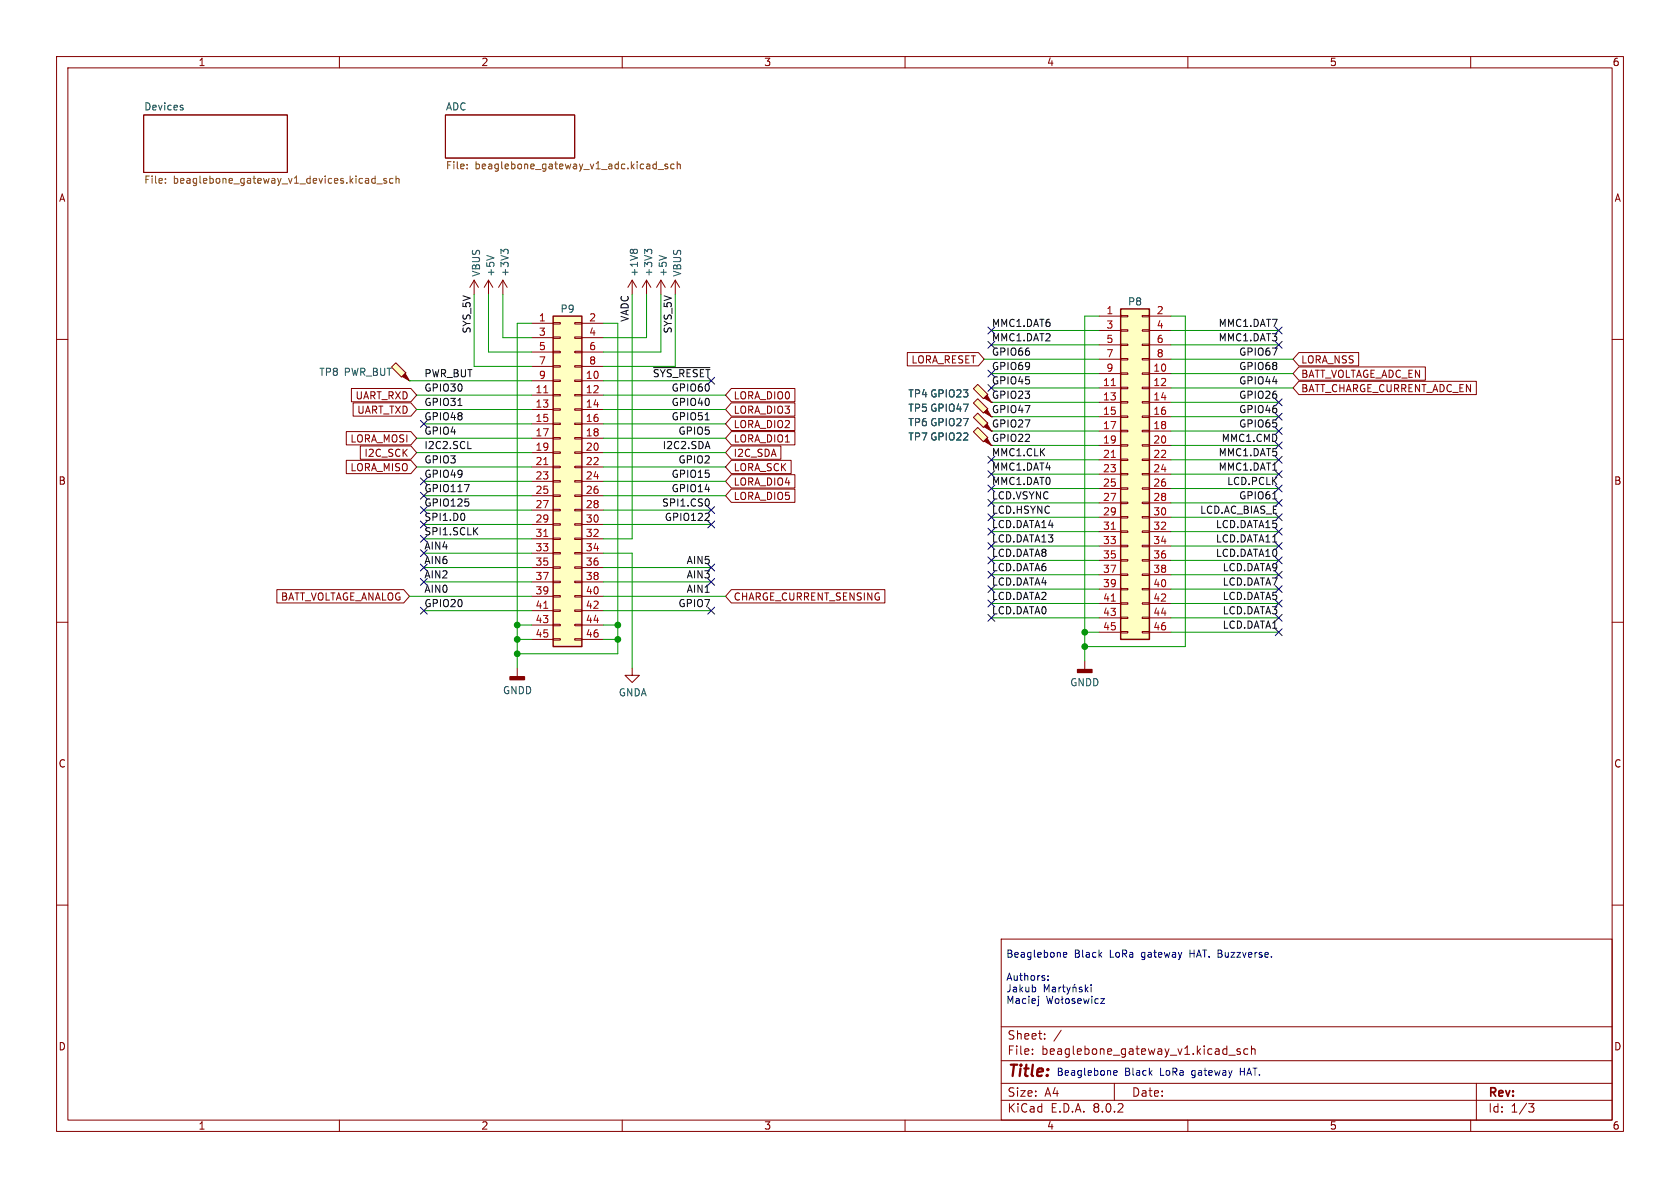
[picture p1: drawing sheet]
<svg xmlns="http://www.w3.org/2000/svg" width="297mm" height="210mm" viewBox="0 0 297 210" stroke-linecap="round" stroke-linejoin="round" font-family="sans-serif">
<g fill="none" stroke="#840000" stroke-width=".18">
<path d="M10 10h277v190h-277zM12 12h273v186h-273zM60 10v2M110 10v2M160 10v2M210 10v2M260 10v2M25.4 20.3h25.4v10.2h-25.4zM78.7 20.3h22.9v7.6h-22.9zM10 60h2M119.4 49.5l-.8 1.3M119.4 49.5v2.6"/>
<path d="M119.4 49.5l.7 1.3M285 60h2M10 110h2M285 110h2M10 160h2M285 160h2M177 166h108v32h-108zM60 198v2M110 198v2M160 198v2M177 194.5h108M177 191.5h108"/>
<path d="M177 187.5h108M177 181.5h108M182.5 186.3v.1M182.5 185.5v.1M184.7 183.6v.1M184.7 182.8v.1M187.6 182.1l-1.3 2M197 191.5v3M210 198v2M217.2 186.5h1.2M219.2 185.5l-.3-.1-.2 .2v.2l.5 .2v.3h-.5M220.6 185.5l-.4-.1-.3 .3v.4l.1 .2h.6"/>
<path d="M221.2 185.5l.3-.1 .3 .1 .1 .9M221.2 184.9v1.5M260 198v2M261 191.5v6.5M270.2 195.1h1l-.5 .6 .4 .1 .1 .5-.3 .3h-.4"/>
</g>
<path d="M32.2 19l.2 .2-.2 .2M32.2 18.6l.1 .1" fill="none" stroke="#006464" stroke-width=".18"/>
<g fill="none" stroke="#725600" stroke-width=".18">
<path d="M29.2 32.3v.1M29.2 31.6v.1M66 31.5l.3 .1M66.3 31.1v1.3M66.3 32.3l-.3 .1M66.6 32.5h1M68.3 31.6l-.3-.1-.2 .2 .1 .2 .4 .1v.3h-.5M69.5 31.6l-.4-.1-.2 .3 .1 .5h.5M70 31.7l.2-.2 .3 .1 .1 .8M70 31.1v1.3M82.6 29.7v.1M82.6 29.1v.1"/>
<path d="M116.3 30h1M118 29.1l-.3-.1-.2 .2 .1 .2 .4 .1v.3h-.5M119.2 29.1l-.4-.1-.2 .2 .1 .6h.5M119.7 29.1l.2-.1 .3 .1 .1 .7M119.7 28.6v1.2"/>
</g>
<path d="M198.1 54.6h5.1v58.4h-5.1z" fill="#ffffc2"/>
<g fill="none" stroke="#840000" stroke-width=".18">
<path d="M194.3 55.9h3.8M194.3 58.4h3.8M198.1 58.3h1.3v.2h-1.3zM198.1 55.8h1.3v.2h-1.3zM201.9 58.3h1.3v.2h-1.3zM201.9 55.8h1.3v.2h-1.3zM203.2 55.9h3.8M203.2 58.4h3.8M194.3 66h3.8M194.3 68.6h3.8M194.3 71.1h3.8M194.3 73.7h3.8"/>
<path d="M194.3 76.2h3.8M194.3 78.7h3.8M194.3 61h3.8M194.3 63.5h3.8M198.1 78.6h1.3v.3h-1.3zM198.1 76.1h1.3v.2h-1.3zM198.1 73.5h1.3v.3h-1.3zM198.1 71h1.3v.2h-1.3zM198.1 68.5h1.3v.2h-1.3zM198.1 65.9h1.3v.3h-1.3zM198.1 63.4h1.3v.2h-1.3zM198.1 60.8h1.3v.3h-1.3z"/>
<path d="M201.9 78.6h1.3v.3h-1.3zM201.9 76.1h1.3v.2h-1.3zM201.9 73.5h1.3v.3h-1.3zM201.9 71h1.3v.2h-1.3zM201.9 68.5h1.3v.2h-1.3zM201.9 65.9h1.3v.3h-1.3zM201.9 63.4h1.3v.2h-1.3zM201.9 60.8h1.3v.3h-1.3zM203.2 66h3.8M203.2 68.6h3.8M203.2 71.1h3.8M203.2 73.7h3.8"/>
<path d="M203.2 76.2h3.8M203.2 78.7h3.8M203.2 61h3.8M203.2 63.5h3.8M194.3 81.3h3.8M194.3 83.8h3.8M194.3 86.4h3.8M194.3 88.9h3.8M194.3 91.4h3.8M194.3 94h3.8M194.3 96.5h3.8M194.3 99.1h3.8"/>
<path d="M198.1 98.9h1.3v.3h-1.3zM198.1 96.4h1.3v.2h-1.3zM198.1 93.9h1.3v.2h-1.3zM198.1 91.3h1.3v.3h-1.3zM198.1 88.8h1.3v.2h-1.3zM198.1 86.2h1.3v.3h-1.3zM198.1 83.7h1.3v.2h-1.3zM198.1 81.2h1.3v.2h-1.3zM201.9 98.9h1.3v.3h-1.3zM201.9 96.4h1.3v.2h-1.3zM201.9 93.9h1.3v.2h-1.3zM201.9 91.3h1.3v.3h-1.3z"/>
<path d="M201.9 88.8h1.3v.2h-1.3zM201.9 86.2h1.3v.3h-1.3zM201.9 83.7h1.3v.2h-1.3zM201.9 81.2h1.3v.2h-1.3zM203.2 81.3h3.8M203.2 83.8h3.8M203.2 86.4h3.8M203.2 88.9h3.8M203.2 91.4h3.8M203.2 94h3.8M203.2 96.5h3.8M203.2 99.1h3.8"/>
<path d="M91.4 118.1v1.5M111.8 118.1v1.3h1.2l-1.2 1.3-1.3-1.3h1.3M194.3 101.6h3.8M194.3 104.1h3.8M194.3 106.7h3.8M194.3 109.2h3.8M194.3 111.8h3.8M198.1 111.6h1.3v.3h-1.3zM198.1 109.1h1.3v.2h-1.3zM198.1 106.6h1.3v.2h-1.3zM198.1 104h1.3v.3h-1.3zM198.1 101.5h1.3v.2h-1.3z"/>
<path d="M201.9 111.6h1.3v.3h-1.3zM201.9 109.1h1.3v.2h-1.3zM201.9 106.6h1.3v.2h-1.3zM201.9 104h1.3v.3h-1.3zM201.9 101.5h1.3v.2h-1.3zM203.2 101.6h3.8M203.2 104.1h3.8M203.2 106.7h3.8M203.2 109.2h3.8M203.2 111.8h3.8"/>
</g>
<path d="M198.1 54.6h5.1v58.4h-5.1z" fill="none" stroke="#840000" stroke-width=".25"/>
<path d="M196.5 68.2h.7M196.5 80.9h.7M196.5 93.6h.7M196.5 106.3h.7" fill="none" stroke="#a90000" stroke-width=".18"/>
<path d="M90.2 119.6h2.5v.5h-2.5z" fill="#840000" stroke="#840000" stroke-width=".25"/>
<path d="M69.2 64.9l.8-.8 1.8 1.8-.8 .8z" fill="#ffffc2"/>
<path d="M71.6 66l.8 1.3-1.3-.8z" fill="#840000" stroke="#840000" stroke-width=".18"/>
<path d="M69.2 64.9l.8-.8 1.8 1.8-.8 .8zM72.4 67.3h.1" fill="none" stroke="#840000" stroke-width=".18"/>
<path d="M97.8 55.9h5.1v58.4h-5.1z" fill="#ffffc2"/>
<g fill="none" stroke="#840000" stroke-width=".18">
<path d="M83.8 49.5l-.7 1.3M83.8 49.5v2.6M83.8 49.5l.8 1.3M86.4 49.5l-.8 1.3M86.4 49.5v2.6M86.4 49.5l.7 1.3M88.9 49.5l-.8 1.3M88.9 49.5v2.6M88.9 49.5l.8 1.3M94 57.2h3.8M94 59.7h3.8M97.8 59.6h1.3v.2h-1.3z"/>
<path d="M97.8 57h1.3v.3h-1.3zM101.6 59.6h1.3v.2h-1.3zM101.6 57h1.3v.3h-1.3zM102.9 57.2h3.8M102.9 59.7h3.8M94 67.3h3.8M94 69.9h3.8M94 72.4h3.8M94 74.9h3.8M94 77.5h3.8M94 62.2h3.8M94 64.8h3.8"/>
<path d="M97.8 79.9h1.3v.2h-1.3zM97.8 77.3h1.3v.3h-1.3zM97.8 74.8h1.3v.3h-1.3zM97.8 72.3h1.3v.2h-1.3zM97.8 69.7h1.3v.3h-1.3zM97.8 67.2h1.3v.2h-1.3zM97.8 64.6h1.3v.3h-1.3zM97.8 62.1h1.3v.3h-1.3zM101.6 79.9h1.3v.2h-1.3zM101.6 77.3h1.3v.3h-1.3zM101.6 74.8h1.3v.3h-1.3zM101.6 72.3h1.3v.2h-1.3z"/>
<path d="M101.6 69.7h1.3v.3h-1.3zM101.6 67.2h1.3v.2h-1.3zM101.6 64.6h1.3v.3h-1.3zM101.6 62.1h1.3v.3h-1.3zM102.9 67.3h3.8M102.9 69.9h3.8M102.9 72.4h3.8M102.9 74.9h3.8M102.9 77.5h3.8M102.9 62.2h3.8M102.9 64.8h3.8M94 80h3.8"/>
<path d="M94 82.6h3.8M94 85.1h3.8M94 87.6h3.8M94 90.2h3.8M94 92.7h3.8M94 95.3h3.8M94 97.8h3.8M97.8 97.7h1.3v.2h-1.3zM97.8 95.1h1.3v.3h-1.3zM97.8 92.6h1.3v.2h-1.3zM97.8 90h1.3v.3h-1.3zM97.8 87.5h1.3v.3h-1.3z"/>
<path d="M97.8 85h1.3v.2h-1.3zM97.8 82.4h1.3v.3h-1.3zM101.6 97.7h1.3v.2h-1.3zM101.6 95.1h1.3v.3h-1.3zM101.6 92.6h1.3v.2h-1.3zM101.6 90h1.3v.3h-1.3zM101.6 87.5h1.3v.3h-1.3zM101.6 85h1.3v.2h-1.3zM101.6 82.4h1.3v.3h-1.3zM102.9 80h3.8M102.9 82.6h3.8M102.9 85.1h3.8"/>
<path d="M102.9 87.6h3.8M102.9 90.2h3.8M102.9 92.7h3.8M102.9 95.3h3.8M102.9 97.8h3.8M94 100.3h3.8M94 102.9h3.8M94 105.4h3.8M94 108h3.8M94 110.5h3.8M94 113h3.8M97.8 112.9h1.3v.3h-1.3z"/>
<path d="M97.8 110.4h1.3v.2h-1.3zM97.8 107.8h1.3v.3h-1.3zM97.8 105.3h1.3v.2h-1.3zM97.8 102.7h1.3v.3h-1.3zM97.8 100.2h1.3v.3h-1.3zM101.6 112.9h1.3v.3h-1.3zM101.6 110.4h1.3v.2h-1.3zM101.6 107.8h1.3v.3h-1.3zM101.6 105.3h1.3v.2h-1.3zM101.6 102.7h1.3v.3h-1.3zM101.6 100.2h1.3v.3h-1.3zM102.9 100.3h3.8"/>
<path d="M102.9 102.9h3.8M102.9 105.4h3.8M102.9 108h3.8M102.9 110.5h3.8M102.9 113h3.8M191.8 116.8v1.6"/>
</g>
<path d="M97.8 55.9h5.1v58.4h-5.1z" fill="none" stroke="#840000" stroke-width=".25"/>
<path d="M96.1 69.4h.8M96.1 82.1h.8M96.1 94.8h.8M96.1 107.5h.8" fill="none" stroke="#a90000" stroke-width=".18"/>
<path d="M86.1 45.2l1.2 .4M89 44.5l-.4-.4v.8M89 44.3l.3-.2h.3l.2 .2" fill="none" stroke="#006464" stroke-width=".18"/>
<path d="M190.5 118.4h2.5v.5h-2.5z" fill="#840000" stroke="#840000" stroke-width=".25"/>
<path d="M172.1 71.2l.7-.7 1.8 1.8-.7 .7z" fill="#ffffc2"/>
<path d="M174 72.9l.5-.5 .8 1.3z" fill="#840000" stroke="#840000" stroke-width=".18"/>
<path d="M172.1 71.2l.7-.7 1.8 1.8-.7 .7z" fill="none" stroke="#840000" stroke-width=".18"/>
<path d="M172.1 76.3l.7-.7 1.8 1.7-.7 .8z" fill="#ffffc2"/>
<path d="M174.5 77.5l.8 1.2-1.3-.7z" fill="#840000" stroke="#840000" stroke-width=".18"/>
<path d="M111.8 49.5l-.8 1.3M111.8 49.5v2.6M111.8 49.5l.7 1.3M116.8 49.5l-.7 1.3M116.8 49.5v2.6M116.8 49.5l.8 1.3M172.1 76.3l.7-.7 1.8 1.7-.7 .8z" fill="none" stroke="#840000" stroke-width=".18"/>
<path d="M111.4 44.3l.3-.2 .3 .2 .1-.2h.4l.2 .2M116.5 45.2l1.3 .4" fill="none" stroke="#006464" stroke-width=".18"/>
<path d="M172.1 73.8l.7-.8 1.8 1.8-.7 .8z" fill="#ffffc2"/>
<path d="M174 75.4l.5-.5 .8 1.3z" fill="#840000" stroke="#840000" stroke-width=".18"/>
<path d="M114.3 49.5l-.8 1.3M114.3 49.5v2.6M114.3 49.5l.8 1.3M172.1 73.8l.7-.8 1.8 1.8-.7 .8z" fill="none" stroke="#840000" stroke-width=".18"/>
<path d="M114.4 44.5l-.4-.4v.8M114.4 44.3l.3-.2h.3l.2 .2" fill="none" stroke="#006464" stroke-width=".18"/>
<path d="M172.1 68.7l.7-.8 1.8 1.8-.7 .8z" fill="#ffffc2"/>
<path d="M174.5 69.9l.8 1.2-1.3-.7z" fill="#840000" stroke="#840000" stroke-width=".18"/>
<g fill="none" stroke="#840000" stroke-width=".18">
<path d="M61.2 76.3h11.4l1.1 1.2-1.1 1.1h-11.4zM62.1 68.7h10.5l1.1 1.2-1.1 1.1h-10.5zM62.4 71.2h10.2l1.1 1.2-1.1 1.2h-10.2zM63.7 78.8h8.9l1.1 1.2-1.1 1.2h-8.9zM129.3 73.8h11.2v2.3h-11.2l-1-1.2zM129.3 78.8h8.7v2.4h-8.7l-1-1.2zM129.3 68.7h11.2v2.3h-11.2l-1-1.1zM129.3 76.3h11.2v2.3h-11.2l-1-1.1zM129.3 71.2h11.2v2.4h-11.2l-1-1.2zM160.4 62.3h12.6l1 1.2-1 1.2h-12.6zM172.1 68.7l.7-.8 1.8 1.8-.7 .8zM229.6 67.4h31.4v2.4h-31.4l-1-1.2z"/>
<path d="M229.6 62.3h10.6v2.4h-10.6l-1-1.2zM229.6 64.9h22.4v2.3h-22.4l-1-1.2zM61.2 81.4h11.4l1.1 1.2-1.1 1.1h-11.4zM129.3 83.9h11.2v2.4h-11.2l-1-1.2zM129.3 81.4h10.6v2.3h-10.6l-1-1.1zM129.3 86.5h11.2v2.3h-11.2l-1-1.2zM48.9 104.2h22.5l1 1.2-1 1.2h-22.5zM129.3 104.2h27.1v2.4h-27.1l-1-1.2z"/>
</g>
<path d="M81 71.7h.7M82.7 79.3h.6M115.5 65h10M124.7 74.2h.7M82 90.9l.2 .3-.2 .7M82.1 85.7h.9l-.6 1.2M82.8 88.8v.5M124.6 92h.8M125.2 88.3l.2 .4-.2 .7M125.3 90.9v.4M225 88.2h.7" fill="none" stroke="#0f0f0f" stroke-width=".18"/>
<path d="M196.9 189.7l.6-.2-.1-.2-.3-.1-.2 .2v.6h.5" fill="none" stroke="#0900f1" stroke-width=".18"/>
<g fill="none" stroke="#0000c2" stroke-width=".18">
<path d="M183 174.6v.6M183.6 176.1v.1M183.6 176.5v1.1l-.2 .2M184.6 175.3v-1.2l.4 .9 .5-.9v1.2M185 176.1l.3 1.3 .3-.9 .2 .9 .3-1.3M185.3 173.2v.1M185.3 172.5v.1M186.1 174.6h.4l.1 .7M186.6 174.8l-.4 .1-.2 .1 .2 .3h.4M186.7 176.6l.3-.1 .2 .3v.3l-.2 .3-.3-.1-.2-.2zM187.2 174.5v.8M187.6 174.5l-.4 .2"/>
<path d="M187.8 176.1v1.1l.1 .2M187.8 174.5h.5M187.9 176.5l-.3 .3M188 174.1v1.1l.3 .1M188 168.8l.6-.1-.1-.3h-.3l-.2 .1 .1 .6h.4M188.4 176.7l.2-.2 .4 .2v.4l-.1 .2-.3 .1-.2-.1zM188.6 174.5l.3 .8M188.9 175.3l-.3 .5M189.2 174.5l-.3 .8M189.7 174.6l.2-.1 .3 .1v.7M189.7 174.5v.8M190 176.6l-.3-.1-.2 .2 .1 .2 .4 .1v.3h-.5"/>
<path d="M190.1 174l-.2 .2M190.5 177l.6-.2v-.2l-.4-.1-.2 .2 .1 .6h.5M191.3 174.6l-.3-.1-.2 .2v.2l.5 .1v.3h-.5M191.6 176.5l.2 .9 .3-.6 .2 .6 .2-.9M191.9 174.1v1.2M192 174.9l.4 .4M192.4 174.5l-.5 .5M192.9 174.1v.1M192.9 174.5v.8M193 176.1v.1M193 176.5v.9M194.2 176.6l-.4-.1-.2 .3 .1 .5h.5"/>
<path d="M194.6 176.5h.7l-.7 .9h.7"/>
</g>
<g fill="none" stroke="#009600" stroke-width=".18">
<path d="M83.8 52.1v12.7h10.2M86.4 52.1v10.1h7.6M88.9 52.1v7.6h5.1M94 57.2h-2.6v60.9M106.7 57.2h2.5v58.4h-17.8M111.8 52.1v43.2h-5.1M114.3 52.1v7.6h-7.6M116.8 52.1v10.1h-10.1M119.4 52.1v12.7h-12.7M175.3 58.4h19M194.3 55.9h-2.5v60.9M207 55.9h2.5v58.4h-17.7"/>
<path d="M207 58.4h19.1M72.4 67.3h21.6M73.7 72.4h20.3M73.7 77.5h20.3M73.7 69.9h20.3M74.9 74.9h19.1M106.7 72.4h21.6M106.7 74.9h21.6M106.7 77.5h21.6M106.7 67.3h19M106.7 69.9h21.6M174 63.5h20.3"/>
<path d="M175.3 78.7h19M175.3 61h19M175.3 76.2h19M175.3 73.7h19M175.3 71.1h19M175.3 66h19M175.3 68.6h19M207 78.7h19.1M207 61h19.1M207 76.2h19.1M207 73.7h19.1M207 71.1h19.1"/>
<path d="M207 66h21.6M207 68.6h21.6M207 63.5h21.6M73.7 82.6h20.3M73.7 80h20.3M74.9 85.1h19.1M74.9 90.2h19.1M74.9 87.6h19.1M74.9 97.8h19.1M74.9 95.3h19.1M74.9 92.7h19.1M106.7 82.6h21.6"/>
<path d="M106.7 85.1h21.6M106.7 90.2h19M106.7 87.6h21.6M106.7 80h21.6M106.7 97.8h5.1v20.3M106.7 92.7h19M175.3 96.5h19M175.3 86.4h19M175.3 91.4h19M175.3 99.1h19M175.3 88.9h19M175.3 94h19"/>
<path d="M175.3 81.3h19M175.3 83.8h19M207 96.5h19.1M207 86.4h19.1M207 91.4h19.1M207 99.1h19.1M207 88.9h19.1M207 94h19.1M207 81.3h19.1M207 83.8h19.1M72.4 105.4h21.6M74.9 100.3h19.1"/>
<path d="M74.9 108h19.1M74.9 102.9h19.1M91.4 110.5h2.6M91.4 113h2.6M106.7 110.5h2.5M106.7 113h2.5M106.7 100.3h19M106.7 105.4h21.6M106.7 108h19M106.7 102.9h19M175.3 101.6h19M175.3 109.2h19"/>
<path d="M175.3 106.7h19M175.3 104.1h19M191.8 111.8h2.5M207 101.6h19.1M207 109.2h19.1M207 106.7h19.1M207 104.1h19.1M207 111.8h19.1"/>
</g>
<g fill="none" stroke="#000084" stroke-width=".18">
<path d="M174.7 57.8l1.2 1.2M175.9 57.8l-1.2 1.2M225.5 57.8l1.2 1.2M226.7 57.8l-1.2 1.2M74.3 74.3l1.2 1.2M75.5 74.3l-1.2 1.2M125.1 66.7l1.2 1.2M126.3 66.7l-1.2 1.2M174.7 60.4l1.2 1.2M174.7 68l1.2 1.2M174.7 65.4l1.2 1.2M175.9 60.4l-1.2 1.2"/>
<path d="M175.9 68l-1.2 1.2M175.9 65.4l-1.2 1.2M225.5 70.5l1.2 1.2M225.5 78.1l1.2 1.2M225.5 75.6l1.2 1.2M225.5 73.1l1.2 1.2M225.5 60.4l1.2 1.2M226.7 70.5l-1.2 1.2M226.7 78.1l-1.2 1.2M226.7 75.6l-1.2 1.2M226.7 73.1l-1.2 1.2M226.7 60.4l-1.2 1.2"/>
<path d="M74.3 89.6l1.2 1.2M74.3 87l1.2 1.2M74.3 84.5l1.2 1.2M74.3 97.2l1.2 1.2M74.3 99.7l1.2 1.2M74.3 94.6l1.2 1.3M74.3 92.1l1.2 1.2M75.5 89.6l-1.2 1.2M75.5 87l-1.2 1.2M75.5 84.5l-1.2 1.2M75.5 97.2l-1.2 1.2M75.5 99.7l-1.2 1.2"/>
<path d="M75.5 94.6l-1.2 1.3M75.5 92.1l-1.2 1.2M125.1 99.7l1.2 1.2M125.1 92.1l1.2 1.2M125.1 89.6l1.2 1.2M126.3 99.7l-1.2 1.2M126.3 92.1l-1.2 1.2M126.3 89.6l-1.2 1.2M174.7 83.2l1.2 1.2M174.7 90.8l1.2 1.2M174.7 93.4l1.2 1.2M174.7 85.8l1.2 1.2"/>
<path d="M174.7 88.3l1.2 1.2M174.7 95.9l1.2 1.2M174.7 98.5l1.2 1.2M174.7 80.7l1.2 1.2M175.9 83.2l-1.2 1.2M175.9 90.8l-1.2 1.2M175.9 93.4l-1.2 1.2M175.9 85.8l-1.2 1.2M175.9 88.3l-1.2 1.2M175.9 95.9l-1.2 1.2M175.9 98.5l-1.2 1.2M175.9 80.7l-1.2 1.2"/>
<path d="M225.5 95.9l1.2 1.2M225.5 80.7l1.2 1.2M225.5 83.2l1.2 1.2M225.5 93.4l1.2 1.2M225.5 85.8l1.2 1.2M225.5 90.8l1.2 1.2M225.5 88.3l1.2 1.2M225.5 98.5l1.2 1.2M226.7 95.9l-1.2 1.2M226.7 80.7l-1.2 1.2M226.7 83.2l-1.2 1.2M226.7 93.4l-1.2 1.2"/>
<path d="M226.7 85.8l-1.2 1.2M226.7 90.8l-1.2 1.2M226.7 88.3l-1.2 1.2M226.7 98.5l-1.2 1.2M74.3 102.3l1.2 1.2M74.3 107.3l1.2 1.3M75.5 102.3l-1.2 1.2M75.5 107.3l-1.2 1.3M125.1 107.3l1.2 1.3M125.1 102.3l1.2 1.2M126.3 107.3l-1.2 1.3M126.3 102.3l-1.2 1.2"/>
<path d="M174.7 103.5l1.2 1.2M174.7 108.6l1.2 1.2M174.7 106.1l1.2 1.2M174.7 101l1.2 1.2M175.9 103.5l-1.2 1.2M175.9 108.6l-1.2 1.2M175.9 106.1l-1.2 1.2M175.9 101l-1.2 1.2M225.5 103.5l1.2 1.2M225.5 101l1.2 1.2M225.5 106.1l1.2 1.2M225.5 111.2l1.2 1.2"/>
<path d="M225.5 108.6l1.2 1.2M226.7 103.5l-1.2 1.2M226.7 101l-1.2 1.2M226.7 106.1l-1.2 1.2M226.7 111.2l-1.2 1.2M226.7 108.6l-1.2 1.2"/>
</g>
<g fill="#009600" stroke="#009600" stroke-width=".18">
<circle cx="191.8" cy="114.3" r=".51"/>
<circle cx="191.8" cy="111.8" r=".51"/>
<circle cx="109.2" cy="110.5" r=".51"/>
<circle cx="91.4" cy="113" r=".51"/>
<circle cx="91.4" cy="110.5" r=".51"/>
<circle cx="91.4" cy="115.6" r=".51"/>
<circle cx="109.2" cy="113" r=".51"/>
</g>
<text font-size="2.8" fill="#840000" x="178" y="190.9">Title:</text>
<g font-size="2.1" fill="#840000">
<text x="178" y="184">Sheet:</text>
<text x="178" y="186.7">File:</text>
<text x="184.1" y="186.7">beaglebone_gateway_v1.kicad_sch</text>
<text x="178" y="196.9">KiCad</text>
<text x="178" y="194.1">Size:</text>
<text x="184.7" y="194.1">A4</text>
<text x="185.7" y="196.9">E.D.A.</text>
<text x="193.3" y="196.9">8.0.2</text>
<text x="200" y="194.1">Date:</text>
<text x="263" y="194.3">Rev:</text>
<text x="263" y="196.9">Id:</text>
<text x="267.1" y="196.9">1/3</text>
</g>
<g font-size="1.8" fill="#840000">
<text x="35" y="11.9">1</text>
<text x="85" y="11.9">2</text>
<text x="135" y="11.9">3</text>
<text x="185" y="11.9">4</text>
<text x="235" y="11.9">5</text>
<text x="285" y="11.9">6</text>
<text x="10.3" y="35.9">A</text>
<text x="285.3" y="35.9">A</text>
<text x="161" y="64.5">LORA_RESET</text>
<text x="229.9" y="64.5">LORA_NSS</text>
<text x="62.7" y="70.8">UART_RXD</text>
<text x="129.6" y="70.8">LORA_DIO0</text>
<text x="175.3" y="70.6">GPIO23</text>
<text x="229.9" y="69.5">BATT_CHARGE_CURRENT_ADC_EN</text>
<text x="229.9" y="67">BATT_VOLTAGE_ADC_EN</text>
<text x="63.1" y="73.3">UART_TXD</text>
<text x="129.6" y="75.9">LORA_DIO2</text>
<text x="129.6" y="73.3">LORA_DIO3</text>
<text x="175.3" y="75.7">GPIO27</text>
<text x="175.3" y="73.1">GPIO47</text>
<text x="61.8" y="78.4">LORA_MOSI</text>
<text x="61.8" y="83.5">LORA_MISO</text>
<text x="64.3" y="81">I2C_SCK</text>
<text x="129.6" y="81">I2C_SDA</text>
<text x="129.6" y="83.5">LORA_SCK</text>
<text x="129.6" y="78.4">LORA_DIO1</text>
<text x="175.3" y="78.2">GPIO22</text>
<text x="10.3" y="85.9">B</text>
<text x="129.6" y="86">LORA_DIO4</text>
<text x="129.6" y="88.6">LORA_DIO5</text>
<text x="285.3" y="85.9">B</text>
<text x="49.6" y="106.4">BATT_VOLTAGE_ANALOG</text>
<text x="129.6" y="106.4">CHARGE_CURRENT_SENSING</text>
<text x="10.3" y="135.9">C</text>
<text x="285.3" y="135.9">C</text>
<text x="10.3" y="185.9">D</text>
<text x="285.3" y="185.9">D</text>
<text x="35" y="199.9">1</text>
<text x="85" y="199.9">2</text>
<text x="135" y="199.9">3</text>
<text x="185" y="199.9">4</text>
<text x="235" y="199.9">5</text>
<text x="285" y="199.9">6</text>
</g>
<g font-size="1.8" fill="#006464">
<text x="25.4" y="19.6">Devices</text>
<text x="78.7" y="19.6">ADC</text>
<text x="85.1" y="49" transform="rotate(-90 85.1 49)">VBUS</text>
<text x="87.6" y="49" transform="rotate(-90 87.6 49)">+5V</text>
<text x="90.1" y="49" transform="rotate(-90 90.1 49)">+3V3</text>
<text x="113" y="49" transform="rotate(-90 113 49)">+1V8</text>
<text x="115.5" y="49" transform="rotate(-90 115.5 49)">+3V3</text>
<text x="118.1" y="49" transform="rotate(-90 118.1 49)">+5V</text>
<text x="120.6" y="49" transform="rotate(-90 120.6 49)">VBUS</text>
<text x="99" y="55.5">P9</text>
<text x="199.3" y="54.2">P8</text>
<text x="56.3" y="66.6">TP8 PWR_BUT</text>
<text x="160.5" y="70.5">TP4 GPIO23</text>
<text x="160.5" y="73">TP5 GPIO47</text>
<text x="160.5" y="75.5">TP6 GPIO27</text>
<text x="160.5" y="78.1">TP7 GPIO22</text>
<text x="88.8" y="122.9">GNDD</text>
<text x="109.3" y="123.3">GNDA</text>
<text x="189.1" y="121.5">GNDD</text>
</g>
<g font-size="1.8" fill="#725600">
<text x="25.4" y="32.8">File:</text>
<text x="30.6" y="32.8">beaglebone_gateway_v1_devices.kicad_sch</text>
<text x="78.7" y="30.3">File:</text>
<text x="84" y="30.3">beaglebone_gateway_v1_adc.kicad_sch</text>
</g>
<g font-size="1.8" fill="#0f0f0f">
<text x="83.3" y="59" transform="rotate(-90 83.3 59)">SYS_5V</text>
<text x="111.2" y="57" transform="rotate(-90 111.2 57)">VADC</text>
<text x="118.8" y="59" transform="rotate(-90 118.8 59)">SYS_5V</text>
<text x="175.3" y="57.9">MMC1.DAT6</text>
<text x="215.3" y="57.9">MMC1.DAT7</text>
<text x="175.3" y="65.5">GPIO69</text>
<text x="175.3" y="60.4">MMC1.DAT2</text>
<text x="175.3" y="63">GPIO66</text>
<text x="215.3" y="60.4">MMC1.DAT3</text>
<text x="219" y="65.5">GPIO68</text>
<text x="219" y="63">GPIO67</text>
<text x="74.9" y="71.9">GPIO31</text>
<text x="74.9" y="66.8">PWR_BUT</text>
<text x="74.9" y="69.3">GPIO30</text>
<text x="115.3" y="66.8">~{SYS_RESET}</text>
<text x="118.6" y="71.9">GPIO40</text>
<text x="118.6" y="69.3">GPIO60</text>
<text x="175.3" y="68">GPIO45</text>
<text x="219" y="70.6">GPIO26</text>
<text x="219" y="68">GPIO44</text>
<text x="74.9" y="74.4">GPIO48</text>
<text x="74.9" y="76.9">GPIO4</text>
<text x="118.6" y="74.4">GPIO51</text>
<text x="119.8" y="76.9">GPIO5</text>
<text x="219" y="75.7">GPIO65</text>
<text x="219" y="73.1">GPIO46</text>
<text x="74.9" y="79.5">I2C2.SCL</text>
<text x="74.9" y="82">GPIO3</text>
<text x="117.1" y="79.5">I2C2.SDA</text>
<text x="119.8" y="82">GPIO2</text>
<text x="175.3" y="80.7">MMC1.CLK</text>
<text x="175.3" y="83.3">MMC1.DAT4</text>
<text x="215.3" y="83.3">MMC1.DAT1</text>
<text x="215.3" y="80.7">MMC1.DAT5</text>
<text x="215.9" y="78.2">MMC1.CMD</text>
<text x="74.9" y="89.6">GPIO125</text>
<text x="74.9" y="87.1">GPIO117</text>
<text x="74.9" y="84.6">GPIO49</text>
<text x="116.9" y="89.6">SPI1.CS0</text>
<text x="118.6" y="84.6">GPIO15</text>
<text x="118.6" y="87.1">GPIO14</text>
<text x="175.3" y="88.4">LCD.VSYNC</text>
<text x="175.3" y="85.8">MMC1.DAT0</text>
<text x="216.8" y="85.8">LCD.PCLK</text>
<text x="219" y="88.4">GPIO61</text>
<text x="74.9" y="94.7">SPI1.SCLK</text>
<text x="74.9" y="92.2">SPI1.D0</text>
<text x="117.4" y="92.2">GPIO122</text>
<text x="175.3" y="96">LCD.DATA13</text>
<text x="175.3" y="90.9">LCD.HSYNC</text>
<text x="175.3" y="93.4">LCD.DATA14</text>
<text x="212.1" y="90.9">LCD.AC_BIAS_E</text>
<text x="214.9" y="93.4">LCD.DATA15</text>
<text x="214.9" y="96">LCD.DATA11</text>
<text x="74.9" y="97.3">AIN4</text>
<text x="74.9" y="99.8">AIN6</text>
<text x="121.3" y="99.8">AIN5</text>
<text x="175.3" y="98.5">LCD.DATA8</text>
<text x="175.3" y="101.1">LCD.DATA6</text>
<text x="214.9" y="98.5">LCD.DATA10</text>
<text x="216.1" y="101.1">LCD.DATA9</text>
<text x="74.9" y="104.9">AIN0</text>
<text x="74.9" y="102.3">AIN2</text>
<text x="74.9" y="107.4">GPIO20</text>
<text x="119.8" y="107.4">GPIO7</text>
<text x="121.3" y="102.3">AIN3</text>
<text x="121.3" y="104.9">AIN1</text>
<text x="175.3" y="103.6">LCD.DATA4</text>
<text x="175.3" y="106.1">LCD.DATA2</text>
<text x="216.1" y="106.1">LCD.DATA5</text>
<text x="216.1" y="103.6">LCD.DATA7</text>
<text x="175.3" y="108.7">LCD.DATA0</text>
<text x="216.1" y="108.7">LCD.DATA3</text>
<text x="216.1" y="111.2">LCD.DATA1</text>
</g>
<g font-size="1.8" fill="#a90000">
<text x="95.2" y="56.9">1</text>
<text x="95.2" y="59.4">3</text>
<text x="104.1" y="56.9">2</text>
<text x="104.1" y="59.4">4</text>
<text x="195.5" y="55.6">1</text>
<text x="195.5" y="58.2">3</text>
<text x="204.4" y="55.6">2</text>
<text x="204.4" y="58.2">4</text>
<text x="95.2" y="62">5</text>
<text x="95.2" y="64.5">7</text>
<text x="104.1" y="62">6</text>
<text x="104.1" y="64.5">8</text>
<text x="195.5" y="60.7">5</text>
<text x="195.5" y="63.2">7</text>
<text x="195.5" y="65.8">9</text>
<text x="203.8" y="65.8">10</text>
<text x="204.4" y="60.7">6</text>
<text x="204.4" y="63.2">8</text>
<text x="94.6" y="69.6">11</text>
<text x="95.2" y="67.1">9</text>
<text x="103.5" y="67.1">10</text>
<text x="103.5" y="69.6">12</text>
<text x="194.9" y="68.3">11</text>
<text x="194.9" y="70.9">13</text>
<text x="203.8" y="68.3">12</text>
<text x="203.8" y="70.9">14</text>
<text x="94.6" y="72.1">13</text>
<text x="94.6" y="74.7">15</text>
<text x="94.6" y="77.2">17</text>
<text x="103.5" y="72.1">14</text>
<text x="103.5" y="74.7">16</text>
<text x="103.5" y="77.2">18</text>
<text x="194.9" y="73.4">15</text>
<text x="194.9" y="75.9">17</text>
<text x="203.8" y="73.4">16</text>
<text x="203.8" y="75.9">18</text>
<text x="94.6" y="79.8">19</text>
<text x="94.6" y="82.3">21</text>
<text x="103.5" y="79.8">20</text>
<text x="103.5" y="82.3">22</text>
<text x="194.9" y="78.5">19</text>
<text x="194.9" y="81">21</text>
<text x="194.9" y="83.6">23</text>
<text x="203.8" y="78.5">20</text>
<text x="203.8" y="81">22</text>
<text x="203.8" y="83.6">24</text>
<text x="94.6" y="84.8">23</text>
<text x="94.6" y="87.4">25</text>
<text x="94.6" y="89.9">27</text>
<text x="103.5" y="84.8">24</text>
<text x="103.5" y="87.4">26</text>
<text x="103.5" y="89.9">28</text>
<text x="194.9" y="86.1">25</text>
<text x="194.9" y="88.6">27</text>
<text x="203.8" y="86.1">26</text>
<text x="203.8" y="88.6">28</text>
<text x="94.6" y="92.5">29</text>
<text x="94.6" y="95">31</text>
<text x="103.5" y="92.5">30</text>
<text x="103.5" y="95">32</text>
<text x="194.9" y="91.2">29</text>
<text x="194.9" y="93.7">31</text>
<text x="203.8" y="91.2">30</text>
<text x="203.8" y="93.7">32</text>
<text x="94.6" y="97.5">33</text>
<text x="94.6" y="100.1">35</text>
<text x="103.5" y="97.5">34</text>
<text x="103.5" y="100.1">36</text>
<text x="194.9" y="96.3">33</text>
<text x="194.9" y="98.8">35</text>
<text x="194.9" y="101.3">37</text>
<text x="203.8" y="96.3">34</text>
<text x="203.8" y="98.8">36</text>
<text x="203.8" y="101.3">38</text>
<text x="94.6" y="102.6">37</text>
<text x="94.6" y="105.2">39</text>
<text x="94.6" y="107.7">41</text>
<text x="103.5" y="102.6">38</text>
<text x="103.5" y="105.2">40</text>
<text x="103.5" y="107.7">42</text>
<text x="194.9" y="103.9">39</text>
<text x="194.9" y="106.4">41</text>
<text x="203.8" y="103.9">40</text>
<text x="203.8" y="106.4">42</text>
<text x="94.6" y="110.2">43</text>
<text x="94.6" y="112.8">45</text>
<text x="103.5" y="110.2">44</text>
<text x="103.5" y="112.8">46</text>
<text x="194.9" y="109">43</text>
<text x="194.9" y="111.5">45</text>
<text x="203.8" y="109">44</text>
<text x="203.8" y="111.5">46</text>
</g>
<g font-size="1.8" fill="#0000c2">
<text x="177.8" y="169.4">Beaglebone</text>
<text x="177.8" y="173.5">Authors:</text>
<text x="189.9" y="169.4">Black</text>
<text x="196.3" y="169.4">LoRa</text>
<text x="202.1" y="169.4">gateway</text>
<text x="210.8" y="169.4">HAT. Buzzverse.</text>
<text x="177.8" y="175.5">Jakub</text>
<text x="177.8" y="177.6">Maciej</text>
</g>
<g font-size="1.8" fill="#0900f1">
<text x="186.7" y="190.2">Beaglebone</text>
<text x="198.8" y="190.2">Black</text>
<text x="205.2" y="190.2">LoRa</text>
<text x="210.9" y="190.2">gateway</text>
<text x="219.7" y="190.2">HAT.</text>
</g>
</svg>
